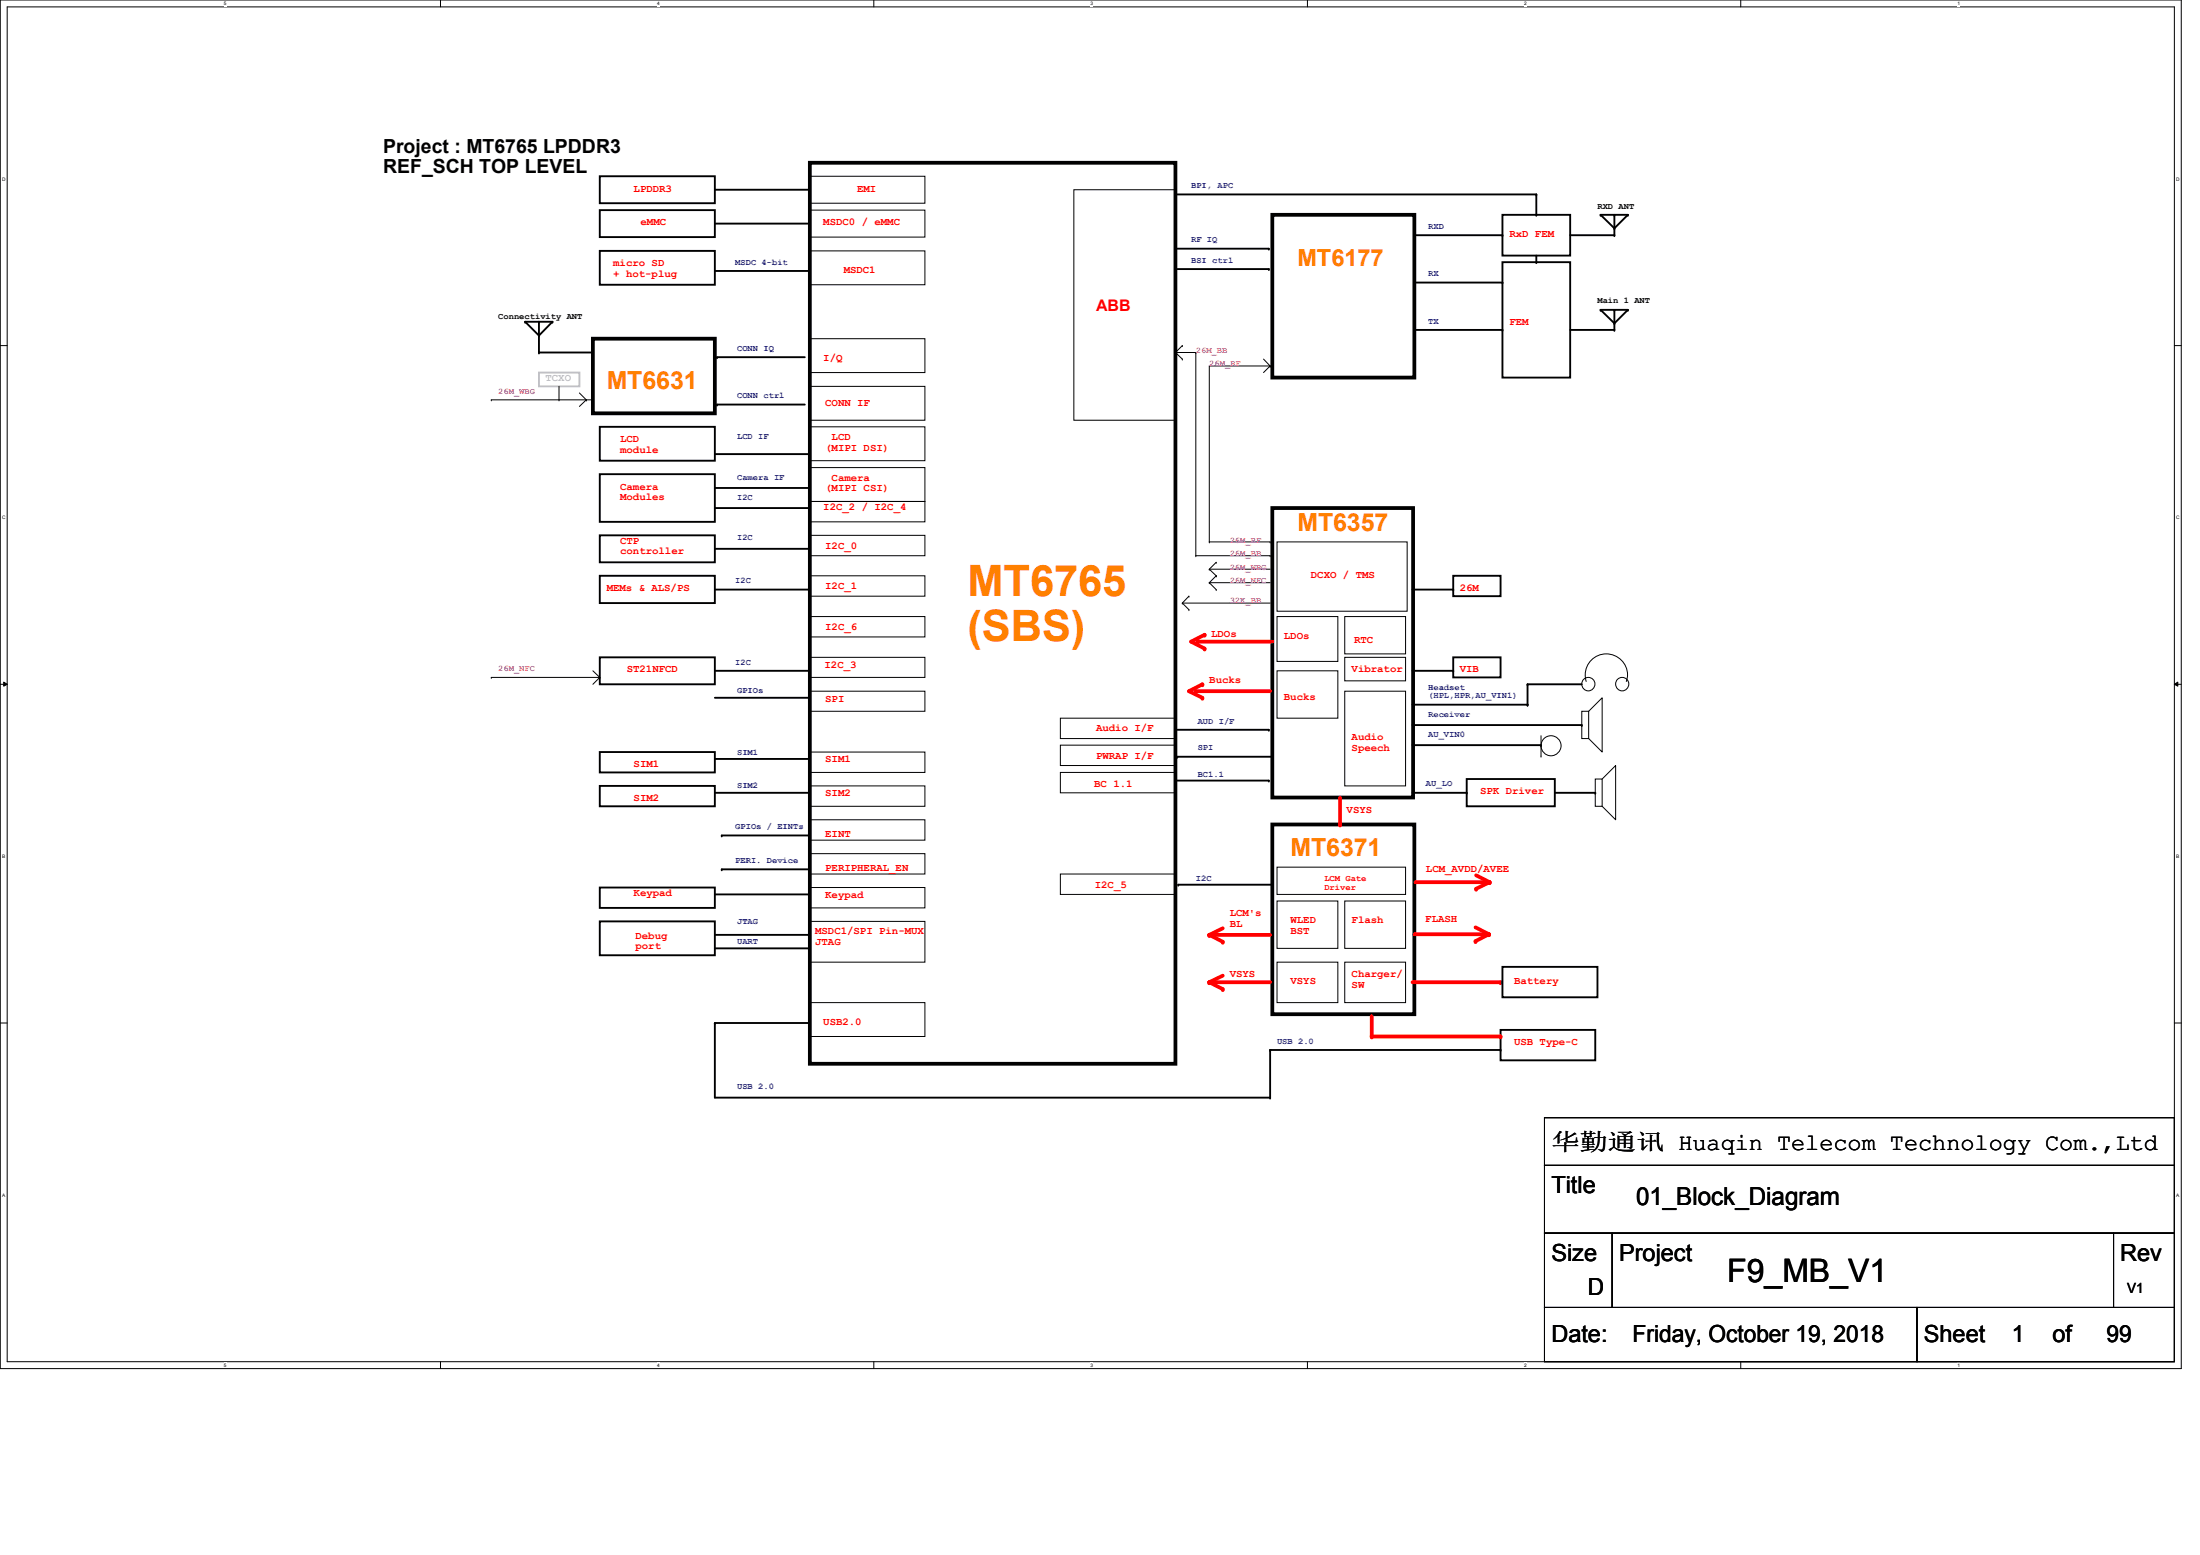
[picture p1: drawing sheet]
<svg xmlns="http://www.w3.org/2000/svg" width="297mm" height="210mm" viewBox="0 0 297 210" stroke-linecap="round" stroke-linejoin="round" font-family="sans-serif">
<path d="M0 0h294.5v184.7h-294.5zM1 .9h292.6v182.9h-292.6z" fill="none" stroke="#000" stroke-width=".14"/>
<g fill="#fff">
<path d="M30.2 .1h.4v.7h-.4z"/>
<path d="M30.2 183.9h.4v.8h-.4z"/>
</g>
<path d="M59.5 0v.9M59.5 183.8v.9" fill="none" stroke="#000" stroke-width=".14"/>
<g fill="#fff">
<path d="M88.7 .1h.4v.7h-.4z"/>
<path d="M88.7 183.9h.4v.8h-.4z"/>
</g>
<path d="M118 0v.9M118 183.8v.9" fill="none" stroke="#000" stroke-width=".14"/>
<g fill="#fff">
<path d="M147.2 .1h.4v.7h-.4z"/>
<path d="M147.2 183.9h.4v.8h-.4z"/>
</g>
<path d="M176.5 0v.9M176.5 183.8v.9" fill="none" stroke="#000" stroke-width=".14"/>
<g fill="#fff">
<path d="M205.8 .1h.3v.7h-.3z"/>
<path d="M205.8 183.9h.3v.8h-.3z"/>
</g>
<path d="M235 0v.9M235 183.8v.9" fill="none" stroke="#000" stroke-width=".14"/>
<g fill="#fff">
<path d="M264.3 .1h.3v.7h-.3z"/>
<path d="M264.3 183.9h.3v.8h-.3z"/>
<path d="M.3 23.8h.5v.7h-.5z"/>
<path d="M293.8 23.8h.5v.7h-.5z"/>
<path d="M.3 69.5h.5v.7h-.5z"/>
<path d="M293.8 69.5h.5v.7h-.5z"/>
</g>
<path d="M0 46.7h1M293.6 46.7h.9" fill="none" stroke="#000" stroke-width=".14"/>
<g fill="#fff">
<path d="M.3 115.2h.4v.8h-.4z"/>
<path d="M293.8 115.2h.5v.8h-.5z"/>
</g>
<path d="M0 92.4h1M.5 92.1l.5 .3-.5 .2zM293.6 92.4l.4-.3v.5zM293.6 92.4h.9" fill="none" stroke="#000" stroke-width=".14"/>
<path d="M.5 92.1l.5 .3-.5 .2zM293.6 92.4l.4-.3v.5z" fill="#000"/>
<g fill="#fff">
<path d="M.3 161h.4v.7h-.4z"/>
<path d="M293.8 161h.4v.7h-.4z"/>
</g>
<g fill="none" stroke="#000" stroke-width=".14">
<path d="M172.4 83.2h8.2v6.1h-8.2zM181.6 83.2h8.2v5.1h-8.2zM214.2 92a2.85 2.85 0 0 1 2.7-3.7 2.85 2.85 0 0 1 2.7 3.7M0 138.1h1M293.6 138.1h.9"/>
<circle cx="214.4" cy="92.3" r=".9"/>
<circle cx="219" cy="92.3" r=".9"/>
</g>
<g fill="none" stroke="#000" stroke-width=".25">
<path d="M207.4 35.4h.1M207.4 34.5v.9M212 44.5h6M216.1 41.8h.1M216.1 41.8l1.9 1.8M216.1 41.8h3.7M218 43.6h.1M218 41.8h.1M218 44.5h.1M218 41.8v2.7M219.8 41.8h.1M219.8 41.8l-1.8 1.8"/>
<path d="M159 98.5h12.3M171.3 98.5h.1M206.2 92.4h.1M206.2 92.4h7.4M159 102.2h.1M159 105.4h12.3M159 102.2h12.8M171.3 105.4h.1M202.6 139h12.8v4.1h-12.8zM171.5 141.7h31.1M202.6 141.7h.1"/>
</g>
<path d="M109.3 22h49.4v121.6h-49.4zM171.8 68.6h19v39.1h-19zM171.8 111.3h19.2v25.6h-19.2z" fill="none" stroke="#000" stroke-width=".51"/>
<path d="M160.8 86.6l1.8 .9" fill="none" stroke="#f00" stroke-width=".51"/>
<circle cx="162.6" cy="87.5" r=".25" fill="#f00"/>
<path d="M161.7 86.6h10.1" fill="none" stroke="#f00" stroke-width=".51"/>
<circle cx="161.7" cy="86.6" r=".25" fill="#f00"/>
<path d="M162.6 85.7l-1.8 .9" fill="none" stroke="#f00" stroke-width=".51"/>
<circle cx="162.6" cy="85.7" r=".25" fill="#f00"/>
<path d="M160.5 93.3l1.8 .9" fill="none" stroke="#f00" stroke-width=".51"/>
<circle cx="162.3" cy="94.2" r=".25" fill="#f00"/>
<path d="M161.5 93.3h10" fill="none" stroke="#f00" stroke-width=".51"/>
<circle cx="161.5" cy="93.3" r=".25" fill="#f00"/>
<path d="M162.3 92.4l-1.8 .9" fill="none" stroke="#f00" stroke-width=".51"/>
<circle cx="162.3" cy="92.4" r=".25" fill="#f00"/>
<path d="M181.6 88.7h8.2v3.2h-8.2z" fill="none" stroke="#000" stroke-width=".14"/>
<g fill="none" stroke="#000" stroke-width=".25">
<path d="M159 26.2h48.4M159 33.6h12.3M159 36.3h12.3M171.3 33.6h.1M171.3 36.3h.1M191 31.7h11.9M191 38.1h11.9M202.9 29h9.1v5.5h-9.1zM202.9 35.4h9.1v15.6h-9.1zM202.9 31.7h.1M202.9 38.1h.1M207.4 26.2h.1"/>
<path d="M207.4 29h.1M207.4 26.2v2.8M212 31.7h6M216.1 29h.1M216.1 29l1.9 1.8M216.1 29h3.7M218 30.8h.1M218 29h.1M218 31.7h.1M218 29v2.7M219.8 29h.1M219.8 29l-1.8 1.8"/>
<path d="M70.9 43.4h.1M70.9 43.4l1.9 1.9M70.9 43.4h3.7M72.8 45.3h.1M72.8 43.4h.1M72.8 47.6h.1M72.8 43.4v4.2M72.8 47.6h7.2M74.6 43.4h.1M74.6 43.4l-1.8 1.9M191 44.5h11.9M202.9 44.5h.1"/>
</g>
<path d="M72.8 50.3h5.4v1.9h-5.4z" fill="none" stroke="#c0c0c0" stroke-width=".25"/>
<path d="M171.8 29h19.2v22h-19.2z" fill="none" stroke="#000" stroke-width=".51"/>
<path d="M190.7 132.6h11.9" fill="none" stroke="#f00" stroke-width=".51"/>
<circle cx="202.6" cy="132.6" r=".25" fill="#f00"/>
<path d="M185.2 139.9h17.4" fill="none" stroke="#f00" stroke-width=".51"/>
<circle cx="202.6" cy="139.9" r=".25" fill="#f00"/>
<path d="M180.9 107.7v3.6" fill="none" stroke="#f00" stroke-width=".51"/>
<circle cx="180.9" cy="111.3" r=".25" fill="#f00"/>
<path d="M80 45.7h16.5v10.1h-16.5z" fill="none" stroke="#000" stroke-width=".51"/>
<path d="M96.8 48.2h.1M96.8 54.6h.1M96.8 48.2h11.9M96.8 54.6h11.9M97.4 112.8h.1M97.4 112.8h11.9" fill="none" stroke="#000" stroke-width=".25"/>
<path d="M215.4 105.2h.9v3.6h-.9zM216.3 105.2l1.8-1.9v7.4l-1.8-1.9" fill="none" stroke="#000" stroke-width=".14"/>
<path d="M201 126.1l-1.8 .9" fill="none" stroke="#f00" stroke-width=".51"/>
<circle cx="199.2" cy="127" r=".25" fill="#f00"/>
<path d="M199.2 125.2l1.8 .9" fill="none" stroke="#f00" stroke-width=".51"/>
<circle cx="201" cy="126.1" r=".25" fill="#f00"/>
<path d="M191 126.1h10" fill="none" stroke="#f00" stroke-width=".51"/>
<circle cx="201" cy="126.1" r=".25" fill="#f00"/>
<path d="M201.1 119.1l-1.8 .9" fill="none" stroke="#f00" stroke-width=".51"/>
<circle cx="199.3" cy="120" r=".25" fill="#f00"/>
<path d="M199.3 118.2l1.8 .9" fill="none" stroke="#f00" stroke-width=".51"/>
<circle cx="201.1" cy="119.1" r=".25" fill="#f00"/>
<path d="M191.1 119.1h10" fill="none" stroke="#f00" stroke-width=".51"/>
<circle cx="201.1" cy="119.1" r=".25" fill="#f00"/>
<g fill="none" stroke="#000" stroke-width=".25">
<path d="M81 28.4h15.5v3.6h-15.5zM81 33.9h15.5v4.5h-15.5zM96.5 30.2h12.8M96.5 36.6h12.8M109.3 30.2h.1M109.3 36.6h.1M81 57.6h15.5v4.6h-15.5zM81 64h15.5v6.4h-15.5zM81 72.3h15.5v3.6h-15.5zM96.5 61.3h12.8M96.5 65.9h12.8M96.5 68.6h12.8"/>
<path d="M96.5 74.1h12.8M96.5 79.6h12.8M109.3 61.3h.1M109.3 65.9h.1M109.3 68.6h.1M109.3 74.1h.1M109.3 79.6h.1M81 88.7h15.5v3.7h-15.5zM96.5 90.6h12.8M96.5 94.2h12.8M109.3 90.6h.1M109.3 94.2h.1"/>
<path d="M196.2 88.7h6.4v2.7h-6.4zM81 101.5h15.5v2.8h-15.5zM81 106.1h15.5v2.7h-15.5zM81 119.8h15.5v2.8h-15.5zM96.5 102.4h12.8M96.5 107h12.8M109.3 102.4h.1M109.3 107h.1M159.1 119.4h.1M159.1 119.4h12.6M190.7 107h7.3M198 105.2h11.9v3.6h-11.9z"/>
<path d="M198 107h.1M209.9 107h5.5M215.4 107h.1M81 124.4h15.5v4.5h-15.5zM96.5 120.7h12.8M96.5 126.2h12.8M96.5 128h12.8M109.3 120.7h.1M109.3 126.2h.1M109.3 128h.1M202.9 130.5h12.8v4.1h-12.8z"/>
</g>
<g fill="none" stroke="#000" stroke-width=".14">
<path d="M109.3 28.4h15.6v3.6h-15.6zM109.3 33.9h15.6v4.5h-15.6zM145 25.6h13.7v31.1h-13.7zM109.3 45.7h15.6v4.6h-15.6zM109.3 52.2h15.6v4.5h-15.6zM109.3 57.6h15.6v4.6h-15.6zM109.3 63.1h15.6v4.6h-15.6zM109.3 67.7h15.6v2.7h-15.6zM109.3 72.3h15.6v2.7h-15.6zM109.3 77.7h15.6v2.8h-15.6zM161.5 75h10M171.5 75h.1"/>
<path d="M172.4 73.2h17.6v9.3h-17.6zM109.3 88.7h15.6v2.7h-15.6zM109.3 93.3h15.6v2.7h-15.6zM143.2 96.9h15.5v2.8h-15.5zM172.4 90.6h8.2v6.3h-8.2zM181.6 93.3h8.2v12.8h-8.2zM109.3 101.5h15.6v2.8h-15.6zM109.3 106.1h15.6v2.7h-15.6zM109.3 110.7h15.6v2.7h-15.6zM109.3 119.8h15.6v2.8h-15.6zM143.2 100.6h15.5v2.7h-15.5zM143.2 104.3h15.5v2.7h-15.5z"/>
<path d="M143.2 118h15.5v2.7h-15.5zM172.4 117.1h17.4v3.6h-17.4zM109.3 124.4h15.6v5.5h-15.6zM109.3 135.3h15.6v4.6h-15.6zM172.4 121.6h8.2v6.4h-8.2zM181.6 129.9h8.2v5.4h-8.2zM181.6 121.6h8.2v6.4h-8.2z"/>
</g>
<path d="M163.3 132.6l1.8 .9" fill="none" stroke="#f00" stroke-width=".51"/>
<circle cx="165.1" cy="133.5" r=".25" fill="#f00"/>
<path d="M163.3 132.6h8.2" fill="none" stroke="#f00" stroke-width=".51"/>
<circle cx="163.3" cy="132.6" r=".25" fill="#f00"/>
<path d="M165.1 131.7l-1.8 .9" fill="none" stroke="#f00" stroke-width=".51"/>
<circle cx="163.3" cy="132.6" r=".25" fill="#f00"/>
<path d="M172.4 129.9h8.2v5.4h-8.2z" fill="none" stroke="#000" stroke-width=".14"/>
<path d="M163.3 126.2l1.8 .9" fill="none" stroke="#f00" stroke-width=".51"/>
<circle cx="165.1" cy="127.1" r=".25" fill="#f00"/>
<path d="M163.3 126.2h8.2" fill="none" stroke="#f00" stroke-width=".51"/>
<circle cx="163.3" cy="126.2" r=".25" fill="#f00"/>
<path d="M165.1 125.3l-1.8 .9" fill="none" stroke="#f00" stroke-width=".51"/>
<circle cx="163.3" cy="126.2" r=".25" fill="#f00"/>
<path d="M185.2 137.2v2.7" fill="none" stroke="#f00" stroke-width=".51"/>
<circle cx="185.2" cy="139.9" r=".25" fill="#f00"/>
<g fill="none" stroke="#000" stroke-width=".25">
<path d="M81 23.8h15.5v3.6h-15.5zM96.5 25.6h12.8M109.3 25.6h.1M81 77.7h15.5v3.7h-15.5zM190.7 79.6h5.5M196.2 77.7h6.4v2.8h-6.4zM196.2 79.6h.1M190.7 90.6h5.5M190.7 97.9h22.9M190.7 95.1h15.5M196.2 90.6h.1M206.2 95.1h.1"/>
<path d="M206.2 92.4v2.7M213.6 97.9h.1M97.4 117.3h.1M97.4 117.3h11.9M190.7 100.6h17.4M208.1 100.6h.1M96.5 138.1h.1M96.5 138.1v10.1h75M96.5 138.1h12.8M109.3 138.1h.1M171.5 148.2h.1M171.5 141.7h.1"/>
<path d="M171.5 141.7v6.5"/>
</g>
<g fill="none" stroke="#000" stroke-width=".14">
<path d="M109.3 23.8h15.6v3.6h-15.6zM66.3 54h.1M66.3 54h13.7M75.5 54h.1M75.5 52.2v1.8M78.2 53l1 1M79.2 54h.1M79.2 54l-1 .9M158.7 47.6h2.8M158.7 47.6l.9 .9M159.6 46.7h.1M159.6 48.5h.1"/>
<path d="M159.6 46.7l-.9 .9M161.5 47.6h.1M161.5 47.6v27.4M170.6 48.5l.9 .9M171.5 49.4h.1M171.5 49.4h-8.2v23.8M171.5 49.4l-.9 .9M161.5 75h.1M163.3 76.8h.1M163.3 73.2h.1M163.3 78.7h.1M163.3 76.8h8.2"/>
<path d="M163.3 76.8l.9 .9M163.3 73.2h8.2M163.3 78.7h8.2M163.3 78.7l.9 .9M164.2 75.9h.1M164.2 77.7h.1M164.2 79.6h.1M164.2 75.9l-.9 .9M164.2 77.7l-.9 1M171.5 73.2h.1M66.3 91.4h.1M66.3 91.4h14.7"/>
<path d="M80 90.6l1 .8M81 91.4h.1M81 91.4l-1 1M109.3 83.2h15.6v2.8h-15.6zM159.6 81.4h.1M159.6 81.4h11.9M159.6 81.4l.9 .9M160.5 80.5h.1M160.5 82.3h.1M160.5 80.5l-.9 .9M208.1 99.3v2.8M213.6 96h.9v3.7h-.9z"/>
<path d="M214.5 96l1.8-1.8v7.3l-1.8-1.8M109.3 115.2h15.6v2.8h-15.6zM208.1 102.1h.1M208.5 157.3h85.1v9.2h-85.1zM208.5 150.9h85.1v6.4h-85.1zM208.5 166.5h9.2v10h-9.2zM208.5 176.5h50.3v7.3h-50.3zM217.7 166.5h67.7v10h-67.7zM258.8 176.5h34.8v7.3h-34.8zM285.4 166.5h8.2v10h-8.2z"/>
<circle cx="209.4" cy="100.7" r="1.35"/>
</g>
<g font-size="5.8" fill="#ff8000">
<text x="130.6" y="80.5">MT6765</text>
<text x="130.6" y="86.6">(SBS)</text>
</g>
<text font-size="4.4" x="233.2" y="173.1">F9_MB_V1</text>
<g font-size="3.3" fill="#ff8000">
<text x="81.9" y="52.5">MT6631</text>
<text x="175.2" y="71.7">MT6357</text>
<text x="174.2" y="115.6">MT6371</text>
</g>
<text font-size="3.3" x="220.9" y="162.6">01_Block_Diagram</text>
<text font-size="3.2" fill="#ff8000" x="175.2" y="35.9">MT6177</text>
<g font-size="3.2">
<text x="209.5" y="155.2">华华华华 Huaqin Telecom Technology Com.,Ltd</text>
<text x="209.5" y="161">Title</text>
<text x="209.5" y="170.2">Size</text>
<text x="218.6" y="170.2">Project</text>
<text x="286.3" y="170.2">Rev</text>
<text x="214.4" y="174.8">D</text>
<text x="209.5" y="181.1">Date:</text>
<text x="220.4" y="181.1">Friday, October 19, 2018</text>
<text x="259.8" y="181.1">Sheet</text>
<text x="271.6" y="181.1">1</text>
<text x="277.1" y="181.1">of</text>
<text x="284.4" y="181.1">99</text>
</g>
<g font-size="2.6">
<text x="51.7" y="20.7">Project : MT6765 LPDDR3</text>
<text x="51.7" y="23.4">REF_SCH TOP LEVEL</text>
</g>
<text font-size="2.2" fill="#f00" x="148" y="42">ABB</text>
<text font-size="1.9" x="287.2" y="174.5">V1</text>
<g font-size="1.4" fill="#f00">
<text x="85.6" y="25.9">LPDDR3</text>
<text x="115.7" y="25.9">EMI</text>
<text x="82.8" y="35.9">micro SD</text>
<text x="86.5" y="30.4">eMMC</text>
<text x="111.2" y="30.4">MSDC0 / eMMC</text>
<text x="203.8" y="32">RxD FEM</text>
<text x="82.8" y="37.3">+ hot-plug</text>
<text x="113.9" y="36.8">MSDC1</text>
<text x="203.8" y="43.9">FEM</text>
<text x="111.2" y="48.7">I/Q</text>
<text x="83.7" y="59.7">LCD</text>
<text x="111.4" y="54.8">CONN IF</text>
<text x="112.3" y="59.4">LCD</text>
<text x="83.7" y="61.1">module</text>
<text x="111.4" y="60.8">(MIPI DSI)</text>
<text x="112.3" y="64.9">Camera</text>
<text x="83.7" y="66.1">Camera</text>
<text x="83.7" y="67.5">Modules</text>
<text x="111.2" y="68.8">I2C_2 / I2C_4</text>
<text x="111.4" y="66.3">(MIPI CSI)</text>
<text x="83.7" y="73.4">CTP</text>
<text x="83.7" y="74.8">controller</text>
<text x="111.4" y="74">I2C_0</text>
<text x="177" y="78">DCXO / TMS</text>
<text x="81.9" y="79.8">MEMs &amp; ALS/PS</text>
<text x="111.4" y="79.5">I2C_1</text>
<text x="197.1" y="79.8">26M</text>
<text x="111.4" y="85">I2C_6</text>
<text x="163.5" y="85.9">LDOs</text>
<text x="173.4" y="86.2">LDOs</text>
<text x="182.8" y="86.7">RTC</text>
<text x="84.6" y="90.8">ST21NFCD</text>
<text x="111.3" y="90.2">I2C_3</text>
<text x="111.4" y="94.7">SPI</text>
<text x="163.3" y="92.2">Bucks</text>
<text x="173.4" y="94.4">Bucks</text>
<text x="182.5" y="90.8">Vibrator</text>
<text x="197.1" y="90.8">VIB</text>
<text x="148" y="98.7">Audio I/F</text>
<text x="182.5" y="99.9">Audio</text>
<text x="182.5" y="101.3">Speech</text>
<text x="85.6" y="103.6">SIM1</text>
<text x="111.4" y="102.9">SIM1</text>
<text x="111.4" y="107.5">SIM2</text>
<text x="147.7" y="106.3">BC 1.1</text>
<text x="148" y="102.4">PWRAP I/F</text>
<text x="199.9" y="107.2">SPK Driver</text>
<text x="85.6" y="108.2">SIM2</text>
<text x="111.4" y="113">EINT</text>
<text x="181.8" y="109.7">VSYS</text>
<text x="111.4" y="117.6">PERIPHERAL_EN</text>
<text x="147.8" y="119.8">I2C_5</text>
<text x="192.5" y="117.7">LCM_AVDD/AVEE</text>
<text x="85.6" y="120.9">Keypad</text>
<text x="111.4" y="121.2">Keypad</text>
<text x="166" y="123.7">LCM's</text>
<text x="166" y="125.1">BL</text>
<text x="174.2" y="124.6">WLED</text>
<text x="182.5" y="124.6">Flash</text>
<text x="192.4" y="124.5">FLASH</text>
<text x="85.8" y="126.7">Debug</text>
<text x="85.8" y="128.1">port</text>
<text x="110.1" y="126.1">MSDC1/SPI Pin-MUX</text>
<text x="110.1" y="127.5">JTAG</text>
<text x="166" y="131.9">VSYS</text>
<text x="174.2" y="126">BST</text>
<text x="182.5" y="131.9">Charger/</text>
<text x="174.2" y="132.8">VSYS</text>
<text x="182.5" y="133.3">SW</text>
<text x="204.4" y="132.8">Battery</text>
<text x="111.2" y="138.3">USB2.0</text>
<text x="204.4" y="141.1">USB Type-C</text>
</g>
<text font-size="1.4" fill="#c0c0c0" x="73.7" y="51.4">TCXO</text>
<g font-size="1.2" fill="#00f">
<text x="160.8" y="25.4">BPI, APC</text>
<text x="99.3" y="35.7">MSDC 4-bit</text>
<text x="160.8" y="35.5">BSI ctrl</text>
<text x="160.8" y="32.7">RF IQ</text>
<text x="192.8" y="30.9">RXD</text>
<text x="192.8" y="37.3">RX</text>
<text x="99.5" y="47.4">CONN IQ</text>
<text x="192.8" y="43.7">TX</text>
<text x="99.5" y="53.8">CONN ctrl</text>
<text x="99.5" y="59.2">LCD IF</text>
<text x="99.5" y="64.7">Camera IF</text>
<text x="99.5" y="67.5">I2C</text>
<text x="99.5" y="72.9">I2C</text>
<text x="99.3" y="78.7">I2C</text>
<text x="99.3" y="89.7">I2C</text>
<text x="99.5" y="93.6">GPIOs</text>
<text x="192.8" y="93.1">Headset</text>
<text x="192.8" y="94.3">(HPL,HPR,AU_VIN1)</text>
<text x="99.5" y="101.9">SIM1</text>
<text x="161.7" y="97.7">AUD I/F</text>
<text x="161.7" y="101.3">SPI</text>
<text x="192.8" y="96.7">Receiver</text>
<text x="192.8" y="99.5">AU_VIN0</text>
<text x="99.5" y="106.4">SIM2</text>
<text x="161.7" y="104.9">BC1.1</text>
<text x="192.5" y="106.1">AU_LO</text>
<text x="99.3" y="111.9">GPIOs / EINTs</text>
<text x="99.3" y="116.5">PERI. Device</text>
<text x="161.5" y="119">I2C</text>
<text x="99.5" y="124.7">JTAG</text>
<text x="99.5" y="127.5">UART</text>
<text x="172.4" y="140.9">USB 2.0</text>
<text x="99.5" y="147">USB 2.0</text>
</g>
<g font-size="1.2">
<text x="215.7" y="28.2">RXD ANT</text>
<text x="215.7" y="40.9">Main 1 ANT</text>
<text x="67.3" y="43.1">Connectivity ANT</text>
</g>
<g font-size="1.2" fill="#f0f">
<text x="161.5" y="47.6">26M_BB</text>
<text x="67.3" y="53.1">26M_WBG</text>
<text x="163.3" y="49.4">26M_RF</text>
<text x="166" y="76.9">26M_WBG</text>
<text x="166" y="75.1">26M_BB</text>
<text x="166" y="73.2">26M_RF</text>
<text x="166" y="81.4">32K_BB</text>
<text x="166" y="78.7">26M_NFC</text>
<text x="67.3" y="90.6">26M_NFC</text>
</g>
<g font-size="1.2" fill="#f00">
<text x="178.8" y="119">LCM Gate</text>
<text x="178.8" y="120.1">Driver</text>
</g>
<g font-size=".6">
<text x="30.2" y=".7">5</text>
<text x="88.7" y=".7">4</text>
<text x="147.2" y=".7">3</text>
<text x="205.8" y=".7">2</text>
<text x="264.3" y=".7">1</text>
<text x=".3" y="24.4">D</text>
<text x="293.8" y="24.4">D</text>
<text x=".3" y="70.1">C</text>
<text x="293.8" y="70.1">C</text>
<text x=".3" y="115.8">B</text>
<text x="293.8" y="115.8">B</text>
<text x=".3" y="161.5">A</text>
<text x="293.8" y="161.5">A</text>
<text x="30.2" y="184.5">5</text>
<text x="88.7" y="184.5">4</text>
<text x="147.2" y="184.5">3</text>
<text x="205.8" y="184.5">2</text>
<text x="264.3" y="184.5">1</text>
</g>
</svg>
